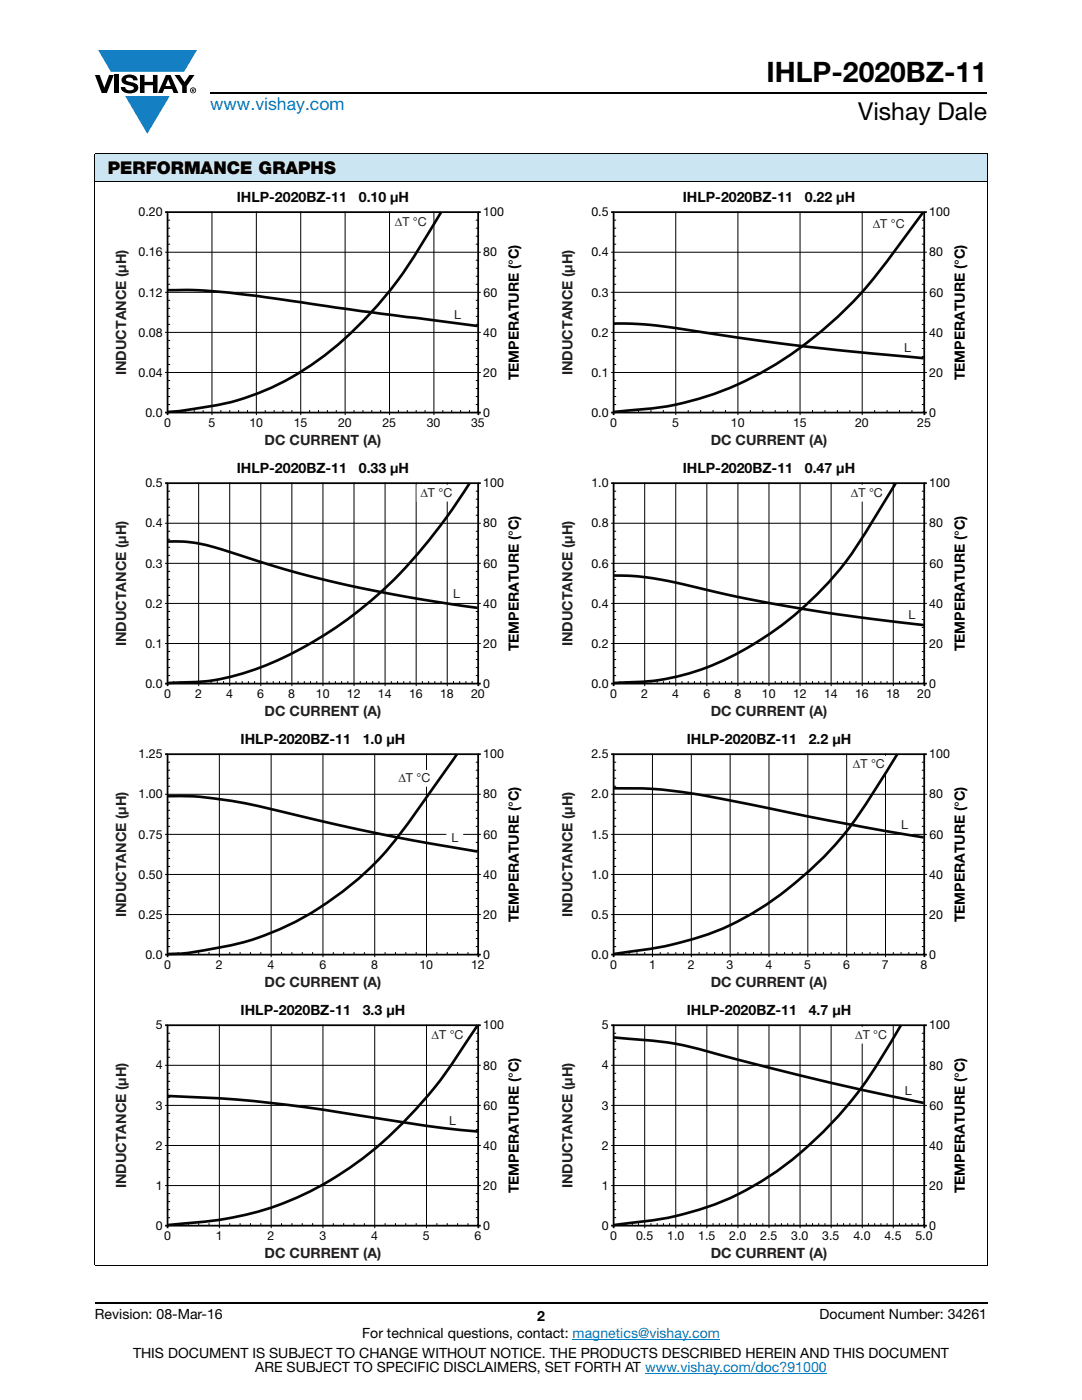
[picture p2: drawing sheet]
<svg xmlns="http://www.w3.org/2000/svg" width="216mm" height="279mm" viewBox="0 0 216 279" stroke-linecap="round" stroke-linejoin="round" font-family="sans-serif">
<g fill="#147fc3">
<path d="M19.6 10h19.7l-2.6 4.3h-1.1h-13.5z"/>
<path d="M25 19.2h8.9l-4.5 7.5z"/>
</g>
<g fill="#000">
<path d="M18.9 15h1l.9 2.5 1-2.5h.9l-1.4 3.6h-1zM22.9 15h.9v3.6h-.9zM24.6 15.3a2.1 2.1 0 0 1 2.8 .3l.1 .4h-.9a.79 .79 0 0 0-.7-.5 .79 .79 0 0 0-.8 .4l.3 .3 1 .2a1.08 1.08 0 0 1 1.2 1 1.08 1.08 0 0 1-1.1 1.2 1.73 1.73 0 0 1-2.4-1.2h.9a.96 .96 0 0 0 .8 .6 .96 .96 0 0 0 .9-.4 1.31 1.31 0 0 0-1.2-.6 1.03 1.03 0 0 1-1.1-.6 1.03 1.03 0 0 1 .2-1.1zM27.9 15h.9v1.3h1.7v-1.3h.9v3.6h-.9v-1.6h-1.7v1.6h-.9zM34.8 15h1.1l.9 1.4 1-1.4h1l-1.5 2.2v1.4h-.9v-1.4z"/>
<path d="M33.6 15.9l.5 1.3h-1.1zM33.1 15l-1.6 3.6h1l.3-.8h1.5l.3 .8h1l-1.6-3.6z"/>
<path d="M38.4 17.8h.2v.2h-.2zM38.3 17.7v.7h.1v-.3l.4 .3-.2-.3 .2-.2-.1-.2z"/>
<path d="M38.1 18a.46 .46 0 0 1 .9 0 .46 .46 0 0 1-.9 0zM37.9 18a.6 .6 0 0 0 1.2 0 .6 .6 0 0 0-1.2 0z"/>
</g>
<path d="M42 18.6h155M18.9 260h178.1" fill="none" stroke="#000" stroke-width=".36"/>
<path d="M114.3 267.3h29.3M128.7 274h36.3" fill="none" stroke="#007ec4" stroke-width=".2"/>
<path d="M18.9 30.7h178.1v5.5h-178.1z" fill="#cce5f3"/>
<path d="M18.9 30.7h178.1M18.9 36.2h178.1M18.9 30.8v221.7M197 30.8v221.7M18.9 252.6h178.1" fill="none" stroke="#000" stroke-width=".2"/>
<path d="M22.9 37.9h81.2v51.5h-81.2z" fill="#fff"/>
<g fill="none" stroke="#000" stroke-width=".2">
<path d="M32.9 50.3h63M32.9 58.3h63M33.4 59.9h.5M33.4 51.9h.5M33.4 53.5h.5M33.4 55.1h.5M33.4 56.7h.5M33.4 43.9h.5M33.4 45.5h.5M33.4 47.1h.5M33.4 48.7h.5M42.3 42.3v40.5"/>
<path d="M51.2 42.3v40M60 42.3v40.5M68.9 42.3v40.5M77.7 42.3v40.5M86.6 42.3v40.5M94.9 59.9h.5M94.9 51.9h.5M94.9 53.5h.5M94.9 55.1h.5M94.9 56.7h.5M94.9 43.9h.5M94.9 45.5h.5"/>
<path d="M94.9 47.1h.5M94.9 48.7h.5M32.9 66.3h63M32.9 74.3h63M33.4 61.5h.5M33.4 63.1h.5M33.4 64.7h.5M33.4 67.9h.5M33.4 69.5h.5M33.4 71.1h.5M33.4 72.7h.5M33.4 75.9h.5"/>
<path d="M33.4 77.5h.5M33.4 79.1h.5M94.9 61.5h.5M94.9 63.1h.5M94.9 64.7h.5M94.9 67.9h.5M94.9 69.5h.5M94.9 71.1h.5M94.9 72.7h.5M94.9 75.9h.5M94.9 77.5h.5M94.9 79.1h.5"/>
<path d="M33.4 80.7h.5M35.2 81.8v.5M37 81.8v.5M38.8 81.8v.5M40.5 81.8v.5M44.1 81.8v.5M45.8 81.8v.5M47.6 81.8v.5M49.4 81.8v.5M51.2 82.3v.5M52.9 81.8v.5M54.7 81.8v.5"/>
<path d="M56.5 81.8v.5M58.2 81.8v.5M61.8 81.8v.5M63.6 81.8v.5M65.3 81.8v.5M67.1 81.8v.5M70.6 81.8v.5M72.4 81.8v.5M74.2 81.8v.5M76 81.8v.5M79.5 81.8v.5M81.3 81.8v.5"/>
<path d="M83 81.8v.5M84.8 81.8v.5M88.4 81.8v.5M90.1 81.8v.5M91.9 81.8v.5M93.7 81.8v.5M94.9 80.7h.5"/>
</g>
<path d="M32.9 42.3h.5M95.4 42.3h.5M32.9 82.3h.5v.5M95.9 82.3h-.5v.5" fill="none" stroke="#000" stroke-width=".35"/>
<path d="M89.8 61.5h3v3h-3z" fill="#fff"/>
<path d="M89.8 61.5h3v3h-3z" fill="none" stroke="#fff" stroke-width=".35"/>
<path d="M78.2 42.8h7.5v3h-7.5z" fill="#fff"/>
<path d="M78.2 42.8h7.5v3h-7.5z" fill="none" stroke="#fff" stroke-width=".35"/>
<path d="M33.4 57.9h5.8l6.6 .5 5.6 .7 20.9 3 23 3M88 42.3a123.9 123.9 0 0 1-12.2 18.1 62.7 62.7 0 0 1-23.4 17.7 59.8 59.8 0 0 1-16.3 3.9l-2.7 .2" fill="none" stroke="#050504" stroke-width=".53"/>
<path d="M33.4 42.3h62v40h-62z" fill="none" stroke="#000" stroke-width=".35"/>
<path d="M111.9 37.9h81.2v51.5h-81.2z" fill="#fff"/>
<path d="M121.9 42.3h.5M122.4 42.3h62v40h-62zM184.4 42.3h.5M121.9 82.3h.5v.5M184.4 82.3h.5M184.4 82.3v.5" fill="none" stroke="#000" stroke-width=".35"/>
<g fill="none" stroke="#000" stroke-width=".2">
<path d="M121.9 50.3h63M121.9 58.3h63M122.4 59.9h.5M122.4 51.9h.5M122.4 53.5h.5M122.4 55.1h.5M122.4 56.7h.5M122.4 43.9h.5M122.4 45.5h.5M122.4 47.1h.5M122.4 48.7h.5M134.8 42.3v40.5"/>
<path d="M147.2 42.3v40.5M159.6 42.3v40.5M172 42.3v40.5M183.9 59.9h.5M183.9 51.9h.5M183.9 53.5h.5M183.9 55.1h.5M183.9 56.7h.5M183.9 43.9h.5M183.9 45.5h.5M183.9 47.1h.5M183.9 48.7h.5"/>
<path d="M121.9 66.3h63M121.9 74.3h63M122.4 61.5h.5M122.4 63.1h.5M122.4 64.7h.5M122.4 67.9h.5M122.4 69.5h.5M122.4 71.1h.5M122.4 72.7h.5M122.4 75.9h.5M122.4 77.5h.5M122.4 79.1h.5"/>
<path d="M183.9 61.5h.5M183.9 63.1h.5M183.9 64.7h.5M183.9 67.9h.5M183.9 69.5h.5M183.9 71.1h.5M183.9 72.7h.5M183.9 75.9h.5M183.9 77.5h.5M183.9 79.1h.5M122.4 80.7h.5M124.9 81.8v.5"/>
<path d="M127.4 81.8v.5M129.9 81.8v.5M132.4 81.8v.5M137.3 81.8v.5M139.8 81.8v.5M142.3 81.8v.5M144.8 81.8v.5M149.7 81.8v.5M152.2 81.8v.5M154.7 81.8v.5M157.2 81.8v.5M162.1 81.8v.5"/>
<path d="M164.6 81.8v.5M167.1 81.8v.5M169.6 81.8v.5M174.5 81.8v.5M177 81.8v.5M179.5 81.8v.5M182 81.8v.5M183.9 80.7h.5"/>
</g>
<path d="M179.6 68h3v3h-3z" fill="#fff"/>
<path d="M179.6 68h3v3h-3z" fill="none" stroke="#fff" stroke-width=".35"/>
<path d="M173.6 43.3h7.5v3h-7.5z" fill="#fff"/>
<path d="M173.6 43.3h7.5v3h-7.5z" fill="none" stroke="#fff" stroke-width=".35"/>
<path d="M184.2 42.4l-5.4 7.4a78.4 78.4 0 0 1-33.9 27.9 60.1 60.1 0 0 1-20.2 4.3l-2.3 .2M122.4 64.6h4l4.4 .4 26.8 3.8 10.4 1.2 16.3 1.5" fill="none" stroke="#050504" stroke-width=".53"/>
<path d="M22.9 92h81.2v51.5h-81.2z" fill="#fff"/>
<path d="M32.9 96.4h.5M33.4 96.4h62v40h-62zM95.4 96.4h.5M32.9 136.4h.5v.5M95.9 136.4h-.5v.5" fill="none" stroke="#000" stroke-width=".35"/>
<g fill="none" stroke="#000" stroke-width=".2">
<path d="M33.4 98h.5M33.4 99.6h.5M39.6 96.4v40.5M45.8 96.4v40.5M52 96.4v40.5M58.2 96.4v40M64.4 96.4v40.5M70.6 96.4v40.5M76.8 96.4v40.5M83 96.4v40.5M89.2 96.4v40.5M94.9 98h.5"/>
<path d="M94.9 99.6h.5M32.9 104.4h63M32.9 112.4h63M33.4 114h.5M33.4 115.6h.5M33.4 117.2h.5M33.4 118.8h.5M33.4 106h.5M33.4 107.6h.5M33.4 109.2h.5M33.4 110.8h.5M33.4 101.2h.5"/>
<path d="M33.4 102.8h.5M94.9 114h.5M94.9 115.6h.5M94.9 117.2h.5M94.9 118.8h.5M94.9 106h.5M94.9 107.6h.5M94.9 109.2h.5M94.9 110.8h.5M94.9 101.2h.5M94.9 102.8h.5M32.9 120.4h63"/>
<path d="M32.9 128.4h63M33.4 122h.5M33.4 123.6h.5M33.4 125.2h.5M33.4 126.8h.5M33.4 130h.5M33.4 131.6h.5M33.4 133.2h.5M33.4 134.8h.5M34.7 135.9v.5M35.9 135.9v.5M37.2 135.9v.5"/>
<path d="M38.4 135.9v.5M40.9 135.9v.5M42.1 135.9v.5M43.4 135.9v.5M44.6 135.9v.5M47.1 135.9v.5M48.3 135.9v.5M49.6 135.9v.5M50.8 135.9v.5M53.3 135.9v.5M54.5 135.9v.5M55.8 135.9v.5"/>
<path d="M57 135.9v.5M58.2 136.4v.5M59.5 135.9v.5M60.7 135.9v.5M62 135.9v.5M63.2 135.9v.5M65.7 135.9v.5M66.9 135.9v.5M68.2 135.9v.5M69.4 135.9v.5M71.9 135.9v.5M73.1 135.9v.5"/>
<path d="M74.4 135.9v.5M75.6 135.9v.5M78.1 135.9v.5M79.3 135.9v.5M80.6 135.9v.5M81.8 135.9v.5M84.3 135.9v.5M85.5 135.9v.5M86.8 135.9v.5M88 135.9v.5M90.5 135.9v.5M91.7 135.9v.5"/>
<path d="M93 135.9v.5M94.2 135.9v.5M94.9 122h.5M94.9 123.6h.5M94.9 125.2h.5M94.9 126.8h.5M94.9 130h.5M94.9 131.6h.5M94.9 133.2h.5M94.9 134.8h.5"/>
</g>
<path d="M89.6 117.1h3v3h-3z" fill="#fff"/>
<path d="M89.6 117.1h3v3h-3z" fill="none" stroke="#fff" stroke-width=".35"/>
<path d="M83.3 96.9h7.5v3h-7.5z" fill="#fff"/>
<path d="M83.3 96.9h7.5v3h-7.5z" fill="none" stroke="#fff" stroke-width=".35"/>
<path d="M93.7 96.4a103.4 103.4 0 0 1-20.7 24.3 72.9 72.9 0 0 1-26.6 14.3 43.3 43.3 0 0 1-12.1 1.3h-.9M33.4 108.1a33 33 0 0 1 13.4 2.4l11.4 3.5 10.8 2.7 12.9 2.5 13.4 2.1" fill="none" stroke="#050504" stroke-width=".53"/>
<path d="M111.9 92h81.2v51.5h-81.2z" fill="#fff"/>
<path d="M121.9 96.4h.5M122.4 96.4h62v40h-62zM184.4 96.4h.5M121.9 136.4h.5v.5M184.4 136.4h.5M184.4 136.4v.5" fill="none" stroke="#000" stroke-width=".35"/>
<g fill="none" stroke="#000" stroke-width=".2">
<path d="M122.4 98h.5M122.4 99.6h.5M128.6 96.4v40.5M134.8 96.4v40.5M141 96.4v40.5M147.2 96.4v40.5M153.4 96.4v40.5M159.6 96.4v40.5M165.8 96.4v40.5M172 96.4v40.5M178.2 96.4v40.5M183.9 98h.5"/>
<path d="M183.9 99.6h.5M121.9 104.4h63M121.9 112.4h63M122.4 114h.5M122.4 115.6h.5M122.4 117.2h.5M122.4 118.8h.5M122.4 106h.5M122.4 107.6h.5M122.4 109.2h.5M122.4 110.8h.5M122.4 101.2h.5"/>
<path d="M122.4 102.8h.5M183.9 114h.5M183.9 115.6h.5M183.9 117.2h.5M183.9 118.8h.5M183.9 106h.5M183.9 107.6h.5M183.9 109.2h.5M183.9 110.8h.5M183.9 101.2h.5M183.9 102.8h.5M121.9 120.4h63"/>
<path d="M121.9 128.4h63M122.4 122h.5M122.4 123.6h.5M122.4 125.2h.5M122.4 126.8h.5M122.4 130h.5M122.4 131.6h.5M122.4 133.2h.5M122.4 134.8h.5M123.7 135.9v.5M124.9 135.9v.5M126.2 135.9v.5"/>
<path d="M127.4 135.9v.5M129.9 135.9v.5M131.1 135.9v.5M132.4 135.9v.5M133.6 135.9v.5M136.1 135.9v.5M137.3 135.9v.5M138.6 135.9v.5M139.8 135.9v.5M142.3 135.9v.5M143.5 135.9v.5M144.8 135.9v.5"/>
<path d="M146 135.9v.5M148.5 135.9v.5M149.7 135.9v.5M151 135.9v.5M152.2 135.9v.5M154.7 135.9v.5M155.9 135.9v.5M157.2 135.9v.5M158.4 135.9v.5M160.9 135.9v.5M162.1 135.9v.5M163.4 135.9v.5"/>
<path d="M164.6 135.9v.5M167.1 135.9v.5M168.3 135.9v.5M169.6 135.9v.5M170.8 135.9v.5M173.3 135.9v.5M174.5 135.9v.5M175.8 135.9v.5M177 135.9v.5M179.5 135.9v.5M180.7 135.9v.5M182 135.9v.5"/>
<path d="M183.2 135.9v.5M183.9 122h.5M183.9 123.6h.5M183.9 125.2h.5M183.9 126.8h.5M183.9 130h.5M183.9 131.6h.5M183.9 133.2h.5M183.9 134.8h.5"/>
</g>
<path d="M180.5 121.3h3v3h-3z" fill="#fff"/>
<path d="M180.5 121.3h3v3h-3z" fill="none" stroke="#fff" stroke-width=".35"/>
<path d="M169.2 96.9h7.5v3h-7.5z" fill="#fff"/>
<path d="M169.2 96.9h7.5v3h-7.5z" fill="none" stroke="#fff" stroke-width=".35"/>
<path d="M178.7 96.4l-4.4 7.3a66.3 66.3 0 0 1-34.2 29.9 46.6 46.6 0 0 1-16.8 2.7h-.9M122.4 114.9a69.5 69.5 0 0 1 18.6 2.8l8.2 1.8 11.9 2.2 10.8 1.6 12.5 1.5" fill="none" stroke="#050504" stroke-width=".53"/>
<path d="M22.9 146.1h81.2v51.5h-81.2z" fill="#fff"/>
<path d="M32.9 150.5h.5M33.4 150.5h62v40h-62zM95.4 150.5h.5M32.9 190.5h.5v.5M95.9 190.5h-.5v.5" fill="none" stroke="#000" stroke-width=".35"/>
<g fill="none" stroke="#000" stroke-width=".2">
<path d="M32.9 158.5h63M33.4 152.1h.5M33.4 153.7h.5M33.4 155.3h.5M33.4 156.9h.5M43.8 150.5v40M54.1 150.5v40.5M64.4 150.5v40.5M74.8 150.5v40.5M85.1 150.5v40.5M94.9 152.1h.5M94.9 153.7h.5"/>
<path d="M94.9 155.3h.5M94.9 156.9h.5M32.9 166.5h63M32.9 174.5h63M33.4 168.1h.5M33.4 169.7h.5M33.4 171.3h.5M33.4 172.9h.5M33.4 176.1h.5M33.4 177.7h.5M33.4 179.3h.5M33.4 160.1h.5"/>
<path d="M33.4 161.7h.5M33.4 163.3h.5M33.4 164.9h.5M94.9 168.1h.5M94.9 169.7h.5M94.9 171.3h.5M94.9 172.9h.5M94.9 176.1h.5M94.9 177.7h.5M94.9 179.3h.5M94.9 160.1h.5M94.9 161.7h.5"/>
<path d="M94.9 163.3h.5M94.9 164.9h.5M32.9 182.5h63M33.4 180.9h.5M33.4 184.1h.5M33.4 185.7h.5M33.4 187.3h.5M33.4 188.9h.5M35.5 190v.5M37.6 190v.5M39.6 190v.5M41.7 190v.5"/>
<path d="M43.8 190.5v.5M45.8 190v.5M47.9 190v.5M50 190v.5M52 190v.5M56.2 190v.5M58.2 190v.5M60.3 190v.5M62.4 190v.5M66.5 190v.5M68.6 190v.5M70.6 190v.5"/>
<path d="M72.7 190v.5M76.8 190v.5M78.9 190v.5M81 190v.5M83 190v.5M87.2 190v.5M89.2 190v.5M91.3 190v.5M93.4 190v.5M94.9 180.9h.5M94.9 184.1h.5M94.9 185.7h.5"/>
<path d="M94.9 187.3h.5M94.9 188.9h.5"/>
</g>
<path d="M89.2 165.7h3v3h-3z" fill="#fff"/>
<path d="M89.2 165.7h3v3h-3z" fill="none" stroke="#fff" stroke-width=".35"/>
<path d="M78.9 153.8h7.5v3h-7.5z" fill="#fff"/>
<path d="M78.9 153.8h7.5v3h-7.5z" fill="none" stroke="#fff" stroke-width=".35"/>
<path d="M33.4 158.9a76.7 76.7 0 0 1 19.9 2.4l12.5 3 9.6 2 8.9 1.8 11 1.8M91.2 150.5l-.9 1.2a397.7 397.7 0 0 1-13.1 18 60.2 60.2 0 0 1-31 18.9l-4.8 .9a34.9 34.9 0 0 1-8 .9" fill="none" stroke="#050504" stroke-width=".53"/>
<path d="M111.9 146.1h81.2v51.5h-81.2z" fill="#fff"/>
<path d="M121.9 150.5h.5M122.4 150.5h62v40h-62zM184.4 150.5h.5M121.9 190.5h.5v.5M184.4 190.5h.5M184.4 190.5v.5" fill="none" stroke="#000" stroke-width=".35"/>
<g fill="none" stroke="#000" stroke-width=".2">
<path d="M121.9 158.5h63M122.4 152.1h.5M122.4 153.7h.5M122.4 155.3h.5M122.4 156.9h.5M130.2 150.5v40.5M137.9 150.5v40.5M145.7 150.5v40.5M153.4 150.5v40.5M161.2 150.5v40.5M168.9 150.5v40.5M176.7 150.5v40.5"/>
<path d="M183.9 152.1h.5M183.9 153.7h.5M183.9 155.3h.5M183.9 156.9h.5M121.9 166.5h63M121.9 174.5h63M122.4 168.1h.5M122.4 169.7h.5M122.4 171.3h.5M122.4 172.9h.5M122.4 176.1h.5M122.4 177.7h.5"/>
<path d="M122.4 179.3h.5M122.4 160.1h.5M122.4 161.7h.5M122.4 163.3h.5M122.4 164.9h.5M183.9 168.1h.5M183.9 169.7h.5M183.9 171.3h.5M183.9 172.9h.5M183.9 176.1h.5M183.9 177.7h.5M183.9 179.3h.5"/>
<path d="M183.9 160.1h.5M183.9 161.7h.5M183.9 163.3h.5M183.9 164.9h.5M121.9 182.5h63M122.4 180.9h.5M122.4 184.1h.5M122.4 185.7h.5M122.4 187.3h.5M122.4 188.9h.5M124 190v.5M125.5 190v.5"/>
<path d="M127.1 190v.5M128.6 190v.5M131.7 190v.5M133.3 190v.5M134.8 190v.5M136.4 190v.5M139.5 190v.5M141 190v.5M142.6 190v.5M144.1 190v.5M147.2 190v.5M148.8 190v.5"/>
<path d="M150.3 190v.5M151.9 190v.5M155 190v.5M156.5 190v.5M158.1 190v.5M159.6 190v.5M162.7 190v.5M164.3 190v.5M165.8 190v.5M167.4 190v.5M170.5 190v.5M172 190v.5"/>
<path d="M173.6 190v.5M175.1 190v.5M178.2 190v.5M179.8 190v.5M181.3 190v.5M182.9 190v.5M183.9 180.9h.5M183.9 184.1h.5M183.9 185.7h.5M183.9 187.3h.5M183.9 188.9h.5"/>
</g>
<path d="M179 163.3h3v3h-3z" fill="#fff"/>
<path d="M179 163.3h3v3h-3z" fill="none" stroke="#fff" stroke-width=".35"/>
<path d="M169.6 151h7.5v3h-7.5z" fill="#fff"/>
<path d="M169.6 151h7.5v3h-7.5z" fill="none" stroke="#fff" stroke-width=".35"/>
<path d="M122.4 157.3a99.6 99.6 0 0 1 24.9 2.8l17.2 3.5 19.8 3.5M179 150.5l-4.4 7.2a69.9 69.9 0 0 1-30 27.4 72.9 72.9 0 0 1-21.1 5.1l-1.1 .2" fill="none" stroke="#050504" stroke-width=".53"/>
<path d="M22.9 200.2h81.2v51.5h-81.2z" fill="#fff"/>
<path d="M32.9 204.6h.5M33.4 204.6h62v40h-62zM95.4 204.6h.5M32.9 244.6h.5v.5M95.9 244.6h-.5v.5" fill="none" stroke="#000" stroke-width=".35"/>
<g fill="none" stroke="#000" stroke-width=".2">
<path d="M32.9 212.6h63M33.4 214.2h.5M33.4 215.8h.5M33.4 217.4h.5M33.4 219h.5M33.4 206.2h.5M33.4 207.8h.5M33.4 209.4h.5M33.4 211h.5M43.8 204.6v40M54.1 204.6v40.5M64.4 204.6v40.5"/>
<path d="M74.8 204.6v40.5M85.1 204.6v40.5M94.9 214.2h.5M94.9 215.8h.5M94.9 217.4h.5M94.9 219h.5M94.9 206.2h.5M94.9 207.8h.5M94.9 209.4h.5M94.9 211h.5M32.9 220.6h63M32.9 228.6h63"/>
<path d="M32.9 236.6h63M33.4 222.2h.5M33.4 223.8h.5M33.4 225.4h.5M33.4 227h.5M33.4 230.2h.5M33.4 231.8h.5M33.4 233.4h.5M33.4 235h.5M33.4 238.2h.5M33.4 239.8h.5M94.9 222.2h.5"/>
<path d="M94.9 223.8h.5M94.9 225.4h.5M94.9 227h.5M94.9 230.2h.5M94.9 231.8h.5M94.9 233.4h.5M94.9 235h.5M94.9 238.2h.5M94.9 239.8h.5M33.4 241.4h.5M33.4 243h.5M35.5 244.1v.5"/>
<path d="M37.6 244.1v.5M39.6 244.1v.5M41.7 244.1v.5M43.8 244.6v.5M45.8 244.1v.5M47.9 244.1v.5M50 244.1v.5M52 244.1v.5M56.2 244.1v.5M58.2 244.1v.5M60.3 244.1v.5M62.4 244.1v.5"/>
<path d="M66.5 244.1v.5M68.6 244.1v.5M70.6 244.1v.5M72.7 244.1v.5M76.8 244.1v.5M78.9 244.1v.5M81 244.1v.5M83 244.1v.5M87.2 244.1v.5M89.2 244.1v.5M91.3 244.1v.5M93.4 244.1v.5"/>
<path d="M94.9 241.4h.5M94.9 243h.5"/>
</g>
<path d="M88.8 222.3h3v3h-3z" fill="#fff"/>
<path d="M88.8 222.3h3v3h-3z" fill="none" stroke="#fff" stroke-width=".35"/>
<path d="M85.6 205.1h7.5v3h-7.5z" fill="#fff"/>
<path d="M85.6 205.1h7.5v3h-7.5z" fill="none" stroke="#fff" stroke-width=".35"/>
<path d="M33.4 218.7a280.6 280.6 0 0 1 42.4 4.6l1.2 .1a205 205 0 0 0 18.4 2.4M95.3 204.6l-1.4 2.1a86.6 86.6 0 0 1-25.2 27.1 61.1 61.1 0 0 1-32.1 10.4l-3.2 .3" fill="none" stroke="#050504" stroke-width=".53"/>
<path d="M111.9 200.2h81.2v51.5h-81.2z" fill="#fff"/>
<path d="M121.9 204.6h.5M122.4 204.6h62v40h-62zM184.4 204.6h.5M121.9 244.6h.5v.5M184.4 244.6h.5M184.4 244.6v.5" fill="none" stroke="#000" stroke-width=".35"/>
<g fill="none" stroke="#000" stroke-width=".2">
<path d="M121.9 212.6h63M122.4 214.2h.5M122.4 215.8h.5M122.4 217.4h.5M122.4 219h.5M122.4 206.2h.5M122.4 207.8h.5M122.4 209.4h.5M122.4 211h.5M128.6 204.6v40.5M134.8 204.6v40.5M141 204.6v40.5"/>
<path d="M147.2 204.6v40.5M153.4 204.6v40.5M159.6 204.6v40.5M165.8 204.6v40.5M172 204.6v40.5M178.2 204.6v40.5M183.9 214.2h.5M183.9 215.8h.5M183.9 217.4h.5M183.9 219h.5M183.9 206.2h.5M183.9 207.8h.5"/>
<path d="M183.9 209.4h.5M183.9 211h.5M121.9 220.6h63M121.9 228.6h63M121.9 236.6h63M122.4 222.2h.5M122.4 223.8h.5M122.4 225.4h.5M122.4 227h.5M122.4 230.2h.5M122.4 231.8h.5M122.4 233.4h.5"/>
<path d="M122.4 235h.5M122.4 238.2h.5M122.4 239.8h.5M183.9 222.2h.5M183.9 223.8h.5M183.9 225.4h.5M183.9 227h.5M183.9 230.2h.5M183.9 231.8h.5M183.9 233.4h.5M183.9 235h.5M183.9 238.2h.5"/>
<path d="M183.9 239.8h.5M122.4 241.4h.5M122.4 243h.5M123.7 244.1v.5M124.9 244.1v.5M126.2 244.1v.5M127.4 244.1v.5M129.9 244.1v.5M131.1 244.1v.5M132.4 244.1v.5M133.6 244.1v.5M136.1 244.1v.5"/>
<path d="M137.3 244.1v.5M138.6 244.1v.5M139.8 244.1v.5M142.3 244.1v.5M143.5 244.1v.5M144.8 244.1v.5M146 244.1v.5M148.5 244.1v.5M149.7 244.1v.5M151 244.1v.5M152.2 244.1v.5M154.7 244.1v.5"/>
<path d="M155.9 244.1v.5M157.2 244.1v.5M158.4 244.1v.5M160.9 244.1v.5M162.1 244.1v.5M163.4 244.1v.5M164.6 244.1v.5M167.1 244.1v.5M168.3 244.1v.5M169.6 244.1v.5M170.8 244.1v.5M173.3 244.1v.5"/>
<path d="M174.5 244.1v.5M175.8 244.1v.5M177 244.1v.5M179.5 244.1v.5M180.7 244.1v.5M182 244.1v.5M183.2 244.1v.5M183.9 241.4h.5M183.9 243h.5"/>
</g>
<path d="M179.8 216.3h3v3h-3z" fill="#fff"/>
<path d="M179.8 216.3h3v3h-3z" fill="none" stroke="#fff" stroke-width=".35"/>
<path d="M170.1 205.1h7.5v3h-7.5z" fill="#fff"/>
<path d="M170.1 205.1h7.5v3h-7.5z" fill="none" stroke="#fff" stroke-width=".35"/>
<path d="M122.4 207l1.1 .1a73.8 73.8 0 0 1 19.2 3.1l21.4 5.5 20.2 4.4M179.8 204.6a94.5 94.5 0 0 1-14.5 20.2 60.6 60.6 0 0 1-25.9 16.6 71.4 71.4 0 0 1-15.9 2.9l-1.1 .2" fill="none" stroke="#050504" stroke-width=".53"/>
<text font-size="5.6" x="153" y="16.4">IHLP-2020BZ-11</text>
<text font-size="4.9" x="171.3" y="24">Vishay Dale</text>
<text font-size="3.5" fill="#007ec4" x="42" y="21.9">www.vishay.com</text>
<text font-size="3.5" x="21.5" y="34.8">PERFORMANCE GRAPHS</text>
<g font-size="2.8" fill="#050504">
<text x="47.2" y="40.3">IHLP-2020BZ-11</text>
<text x="71.6" y="40.3">0.10 μH</text>
<text x="136.2" y="40.3">IHLP-2020BZ-11</text>
<text x="160.6" y="40.3">0.22 μH</text>
<text x="47.2" y="94.4">IHLP-2020BZ-11</text>
<text x="71.6" y="94.4">0.33 μH</text>
<text x="136.2" y="94.4">IHLP-2020BZ-11</text>
<text x="160.6" y="94.4">0.47 μH</text>
<text x="48" y="148.5">IHLP-2020BZ-11</text>
<text x="72.4" y="148.5">1.0 μH</text>
<text x="137" y="148.5">IHLP-2020BZ-11</text>
<text x="161.4" y="148.5">2.2 μH</text>
<text x="48" y="202.6">IHLP-2020BZ-11</text>
<text x="72.4" y="202.6">3.3 μH</text>
<text x="137" y="202.6">IHLP-2020BZ-11</text>
<text x="161.4" y="202.6">4.7 μH</text>
</g>
<g font-size="2.8" fill="#231f20">
<text x="25.2" y="74.9" transform="rotate(-90 25.2 74.9)">INDUCTANCE (μH)</text>
<text x="114.2" y="74.9" transform="rotate(-90 114.2 74.9)">INDUCTANCE (μH)</text>
<text x="52.8" y="88.8">DC CURRENT (A)</text>
<text x="141.8" y="88.8">DC CURRENT (A)</text>
<text x="25.2" y="129" transform="rotate(-90 25.2 129)">INDUCTANCE (μH)</text>
<text x="114.2" y="129" transform="rotate(-90 114.2 129)">INDUCTANCE (μH)</text>
<text x="52.8" y="142.9">DC CURRENT (A)</text>
<text x="141.8" y="142.9">DC CURRENT (A)</text>
<text x="25.2" y="183.1" transform="rotate(-90 25.2 183.1)">INDUCTANCE (μH)</text>
<text x="114.2" y="183.1" transform="rotate(-90 114.2 183.1)">INDUCTANCE (μH)</text>
<text x="52.8" y="197">DC CURRENT (A)</text>
<text x="141.8" y="197">DC CURRENT (A)</text>
<text x="25.2" y="237.2" transform="rotate(-90 25.2 237.2)">INDUCTANCE (μH)</text>
<text x="114.2" y="237.2" transform="rotate(-90 114.2 237.2)">INDUCTANCE (μH)</text>
<text x="52.8" y="251.1">DC CURRENT (A)</text>
<text x="141.8" y="251.1">DC CURRENT (A)</text>
</g>
<g font-size="2.8">
<text x="103.5" y="75.9" transform="rotate(-90 103.5 75.9)">TEMPERATURE (°C)</text>
<text x="192.5" y="75.9" transform="rotate(-90 192.5 75.9)">TEMPERATURE (°C)</text>
<text x="103.5" y="130" transform="rotate(-90 103.5 130)">TEMPERATURE (°C)</text>
<text x="192.5" y="130" transform="rotate(-90 192.5 130)">TEMPERATURE (°C)</text>
<text x="103.5" y="184.1" transform="rotate(-90 103.5 184.1)">TEMPERATURE (°C)</text>
<text x="192.5" y="184.1" transform="rotate(-90 192.5 184.1)">TEMPERATURE (°C)</text>
<text x="103.5" y="238.2" transform="rotate(-90 103.5 238.2)">TEMPERATURE (°C)</text>
<text x="192.5" y="238.2" transform="rotate(-90 192.5 238.2)">TEMPERATURE (°C)</text>
<text x="18.9" y="263.3">Revision: 08-Mar-16</text>
<text x="107.2" y="263.6">2</text>
<text x="163.6" y="263.3">Document Number: 34261</text>
<text x="72.3" y="267.1">For technical questions, contact: magnetics@vishay.com</text>
<text x="26.5" y="271">THIS DOCUMENT IS SUBJECT TO CHANGE WITHOUT NOTICE. THE PRODUCTS DESCRIBED HEREIN AND THIS DOCUMENT</text>
<text x="50.9" y="273.8">ARE SUBJECT TO SPECIFIC DISCLAIMERS, SET FORTH AT www.vishay.com/doc?91000</text>
</g>
<g font-size="2.5">
<text x="27.6" y="43.2">0.20</text>
<text x="96.4" y="43.2">100</text>
<text x="118" y="43.2">0.5</text>
<text x="185.4" y="43.2">100</text>
<text x="27.6" y="51.2">0.16</text>
<text x="96.4" y="51.2">80</text>
<text x="118" y="51.2">0.4</text>
<text x="185.4" y="51.2">80</text>
<text x="27.6" y="59.2">0.12</text>
<text x="96.5" y="59.2">60</text>
<text x="118" y="59.2">0.3</text>
<text x="185.5" y="59.2">60</text>
<text x="27.6" y="67.2">0.08</text>
<text x="96.4" y="67.2">40</text>
<text x="118" y="67.2">0.2</text>
<text x="185.4" y="67.2">40</text>
<text x="27.6" y="75.2">0.04</text>
<text x="96.4" y="75.2">20</text>
<text x="118" y="75.2">0.1</text>
<text x="185.4" y="75.2">20</text>
<text x="29" y="83.2">0.0</text>
<text x="96.4" y="83.2">0</text>
<text x="118" y="83.2">0.0</text>
<text x="185.4" y="83.2">0</text>
<text x="29" y="97.3">0.5</text>
<text x="96.4" y="97.3">100</text>
<text x="118" y="97.3">1.0</text>
<text x="185.4" y="97.3">100</text>
<text x="29" y="105.3">0.4</text>
<text x="96.4" y="105.3">80</text>
<text x="118" y="105.3">0.8</text>
<text x="185.4" y="105.3">80</text>
<text x="29" y="113.3">0.3</text>
<text x="96.5" y="113.3">60</text>
<text x="118" y="113.3">0.6</text>
<text x="185.5" y="113.3">60</text>
<text x="29" y="121.3">0.2</text>
<text x="96.4" y="121.3">40</text>
<text x="118" y="121.3">0.4</text>
<text x="185.4" y="121.3">40</text>
<text x="29" y="129.3">0.1</text>
<text x="96.4" y="129.3">20</text>
<text x="118" y="129.3">0.2</text>
<text x="185.4" y="129.3">20</text>
<text x="29" y="137.3">0.0</text>
<text x="96.4" y="137.3">0</text>
<text x="118" y="137.3">0.0</text>
<text x="185.4" y="137.3">0</text>
<text x="27.6" y="151.3">1.25</text>
<text x="96.4" y="151.3">100</text>
<text x="118" y="151.3">2.5</text>
<text x="185.4" y="151.3">100</text>
<text x="27.6" y="159.4">1.00</text>
<text x="96.4" y="159.4">80</text>
<text x="118" y="159.4">2.0</text>
<text x="185.4" y="159.4">80</text>
<text x="27.6" y="167.4">0.75</text>
<text x="96.5" y="167.4">60</text>
<text x="118" y="167.4">1.5</text>
<text x="185.5" y="167.4">60</text>
<text x="27.6" y="175.4">0.50</text>
<text x="96.4" y="175.4">40</text>
<text x="118" y="175.4">1.0</text>
<text x="185.4" y="175.4">40</text>
<text x="27.6" y="183.4">0.25</text>
<text x="96.4" y="183.4">20</text>
<text x="118" y="183.4">0.5</text>
<text x="185.4" y="183.4">20</text>
<text x="29" y="191.4">0.0</text>
<text x="96.4" y="191.4">0</text>
<text x="118" y="191.4">0.0</text>
<text x="185.4" y="191.4">0</text>
<text x="31.1" y="205.4">5</text>
<text x="96.4" y="205.4">100</text>
<text x="120.1" y="205.4">5</text>
<text x="185.4" y="205.4">100</text>
<text x="31.1" y="213.4">4</text>
<text x="96.4" y="213.4">80</text>
<text x="120.1" y="213.4">4</text>
<text x="185.4" y="213.4">80</text>
<text x="31.1" y="221.5">3</text>
<text x="96.5" y="221.5">60</text>
<text x="120.1" y="221.5">3</text>
<text x="185.5" y="221.5">60</text>
<text x="31.1" y="229.5">2</text>
<text x="96.4" y="229.5">40</text>
<text x="120.1" y="229.5">2</text>
<text x="185.4" y="229.5">40</text>
<text x="31.1" y="237.5">1</text>
<text x="96.4" y="237.5">20</text>
<text x="120.1" y="237.5">1</text>
<text x="185.4" y="237.5">20</text>
<text x="31.1" y="245.5">0</text>
<text x="96.4" y="245.5">0</text>
<text x="120.1" y="245.5">0</text>
<text x="185.4" y="245.5">0</text>
</g>
<g font-size="2.5" fill="#231f20">
<text x="78.8" y="45.1">ΔT °C</text>
<text x="174.1" y="45.6">ΔT °C</text>
<text x="90.7" y="63.7">L</text>
<text x="180.4" y="70.3">L</text>
<text x="83.9" y="99.2">ΔT °C</text>
<text x="169.8" y="99.2">ΔT °C</text>
<text x="90.4" y="119.3">L</text>
<text x="181.3" y="123.5">L</text>
<text x="170.2" y="153.3">ΔT °C</text>
<text x="79.5" y="156.2">ΔT °C</text>
<text x="179.8" y="165.5">L</text>
<text x="90.1" y="168">L</text>
<text x="86.1" y="207.4">ΔT °C</text>
<text x="170.6" y="207.4">Δ</text>
<text x="172.1" y="207.4">T °C</text>
<text x="180.6" y="218.6">L</text>
<text x="89.6" y="224.6">L</text>
</g>
<g font-size="2.5" fill="#050504">
<text x="32.8" y="85.2">0</text>
<text x="41.6" y="85.2">5</text>
<text x="49.8" y="85.2">10</text>
<text x="58.6" y="85.2">15</text>
<text x="67.5" y="85.2">20</text>
<text x="76.3" y="85.2">25</text>
<text x="85.2" y="85.2">30</text>
<text x="94" y="85.2">35</text>
<text x="121.8" y="85.2">0</text>
<text x="134.2" y="85.2">5</text>
<text x="145.9" y="85.2">10</text>
<text x="158.2" y="85.2">15</text>
<text x="170.6" y="85.2">20</text>
<text x="183" y="85.2">25</text>
<text x="32.8" y="139.3">0</text>
<text x="39" y="139.3">2</text>
<text x="45.1" y="139.3">4</text>
<text x="51.3" y="139.3">6</text>
<text x="57.5" y="139.3">8</text>
<text x="63" y="139.3">10</text>
<text x="69.2" y="139.3">12</text>
<text x="75.4" y="139.3">14</text>
<text x="81.6" y="139.3">16</text>
<text x="87.8" y="139.3">18</text>
<text x="94" y="139.3">20</text>
<text x="121.8" y="139.3">0</text>
<text x="128" y="139.3">2</text>
<text x="134.2" y="139.3">4</text>
<text x="140.3" y="139.3">6</text>
<text x="146.5" y="139.3">8</text>
<text x="152" y="139.3">10</text>
<text x="158.2" y="139.3">12</text>
<text x="164.4" y="139.3">14</text>
<text x="170.6" y="139.3">16</text>
<text x="176.8" y="139.3">18</text>
<text x="183" y="139.3">20</text>
<text x="32.8" y="193.4">0</text>
<text x="43.1" y="193.4">2</text>
<text x="53.4" y="193.4">4</text>
<text x="63.7" y="193.4">6</text>
<text x="74" y="193.4">8</text>
<text x="83.7" y="193.4">10</text>
<text x="94" y="193.4">12</text>
<text x="121.8" y="193.4">0</text>
<text x="129.5" y="193.4">1</text>
<text x="137.2" y="193.4">2</text>
<text x="145" y="193.4">3</text>
<text x="152.7" y="193.4">4</text>
<text x="160.5" y="193.4">5</text>
<text x="168.2" y="193.4">6</text>
<text x="176" y="193.4">7</text>
<text x="183.7" y="193.4">8</text>
<text x="32.8" y="247.5">0</text>
<text x="43.1" y="247.5">1</text>
<text x="53.4" y="247.5">2</text>
<text x="63.7" y="247.5">3</text>
<text x="74" y="247.5">4</text>
<text x="84.4" y="247.5">5</text>
<text x="94.7" y="247.5">6</text>
<text x="121.8" y="247.5">0</text>
<text x="126.9" y="247.5">0.5</text>
<text x="133.1" y="247.5">1.0</text>
<text x="139.3" y="247.5">1.5</text>
<text x="145.5" y="247.5">2.0</text>
<text x="151.7" y="247.5">2.5</text>
<text x="157.9" y="247.5">3.0</text>
<text x="164.1" y="247.5">3.5</text>
<text x="170.3" y="247.5">4.0</text>
<text x="176.5" y="247.5">4.5</text>
<text x="182.7" y="247.5">5.0</text>
</g>
</svg>
